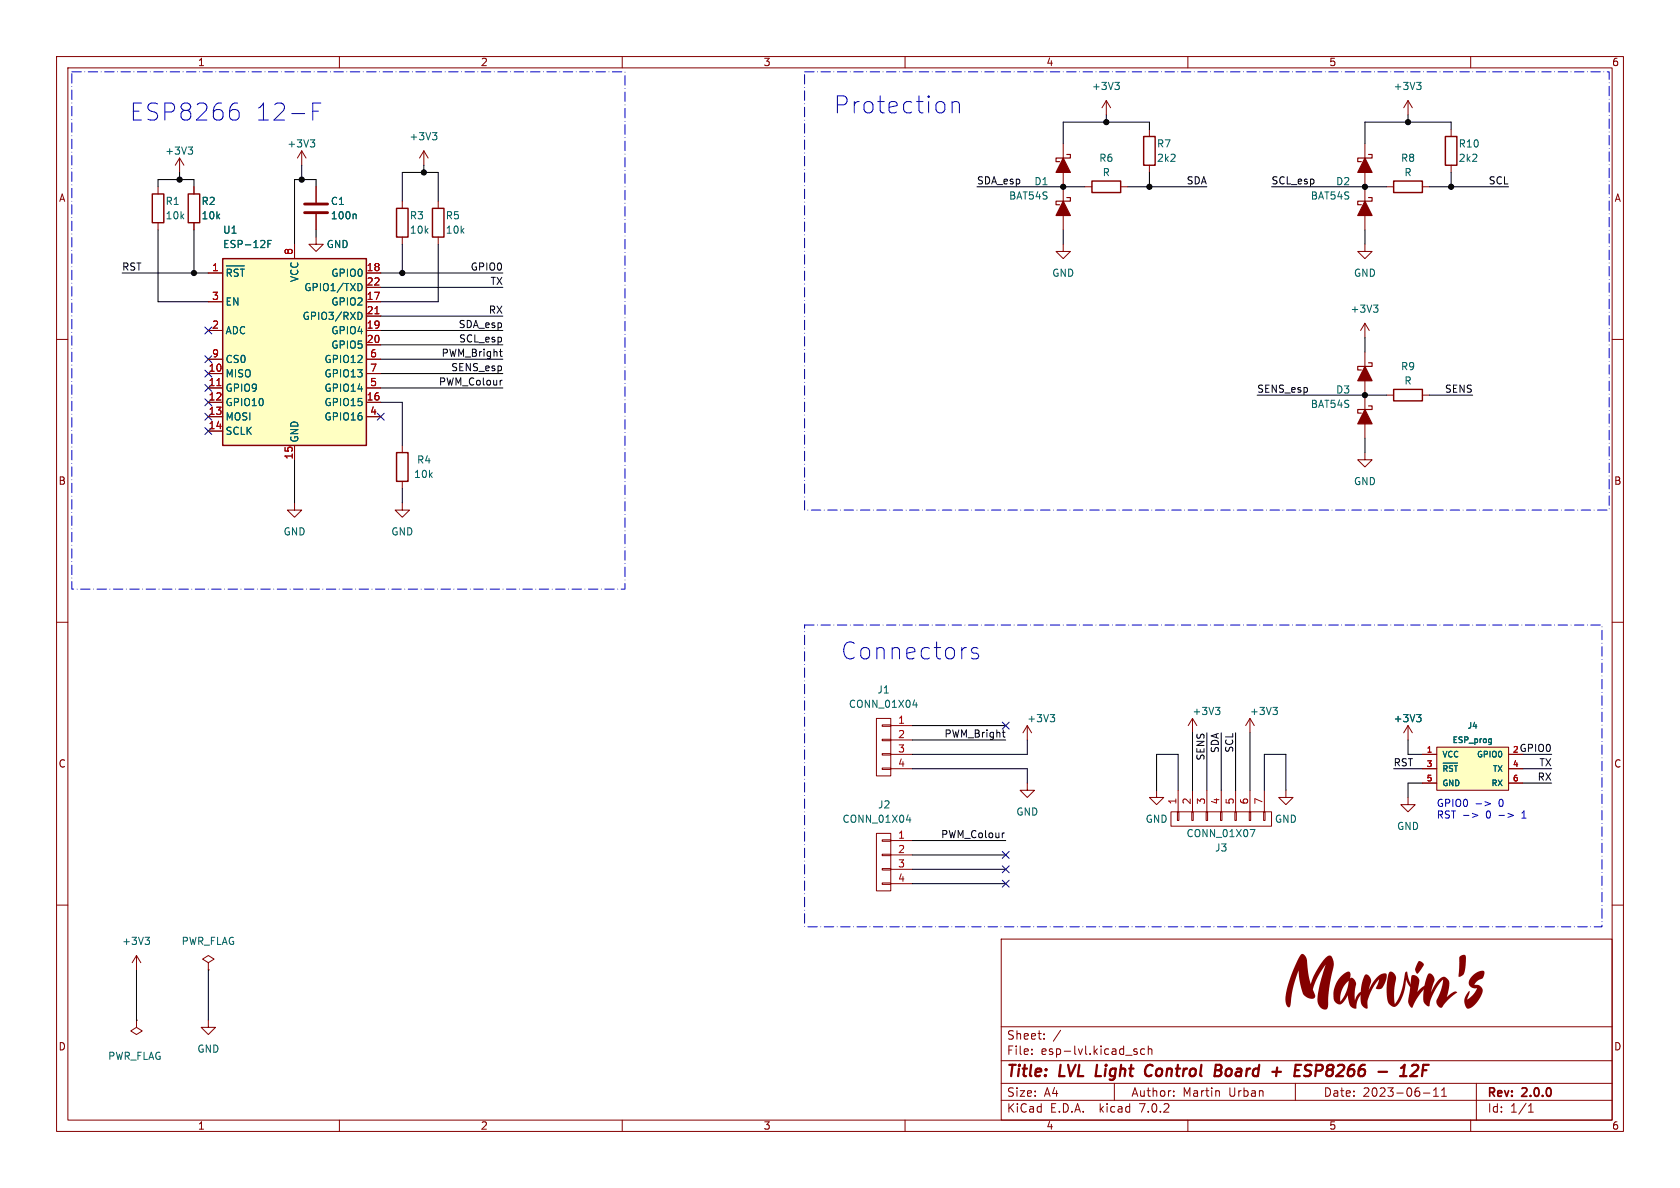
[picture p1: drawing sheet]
<svg xmlns="http://www.w3.org/2000/svg" width="297mm" height="210mm" viewBox="0 0 297 210" stroke-linecap="round" stroke-linejoin="round" font-family="sans-serif">
<g fill="none" stroke="#840000" stroke-width=".18">
<path d="M10 10h277v190h-277zM12 12h273v186h-273zM60 10v2M110 10v2M160 10v2M210 10v2M260 10v2M10 60h2M285 60h2M10 110h2M285 110h2M10 160h2"/>
<path d="M285 160h2M177 166h108v32h-108zM60 198v2M110 198v2M160 198v2M177 194.5h108M177 191.5h108M177 187.5h108M177 181.5h108M182.4 186.3v.1M182.4 185.5v.1M184.6 183.6v.1"/>
<path d="M184.6 182.8v.1M197 191.5v3M200.5 185.8l.5 .2 .1 .2-.2 .2-.5-.1M200.5 185.5h.5M202.4 185.5l-.5-.1-.3 .3v.4l.2 .2h.6M203 185.5l.2-.1 .4 .1v.9M203 184.9v1.5M207.5 193.7v.1M207.5 192.9v.1M210 198v2M215.4 192.8l.2 .2v.8M229 191.5v3"/>
<path d="M251.6 193.2h1.2M253.4 193.8h.9M253.4 192.7l.5-.4v1.5M254.9 193.8h.8M254.9 192.7l.4-.4v1.5M260 198v2M261 191.5v6.5M270.2 196.6h.9M270.2 195.5l.4-.4v1.5"/>
</g>
<g fill="none" stroke="#840000" stroke-width=".4">
<path d="M202.4 189.4a.71 .71 0 0 0 .8 .8M203.2 188.2a.98 .98 0 0 0-.7 .9M214.8 189.2h.7M215.5 189.2l.3 .1 .1 .3M215.9 188.4l-.3-.2h-.6l-.3 2h.8l.4-.3M215.9 188.8l-.4 .4M224.9 189.5h1.6M229.1 188.2l-.3 2M230.5 190.1l.8 .1M230.7 188.8l.2 .3 .5 .2M243.7 189.5h1.5M248.3 188.2l-.2 2"/>
<path d="M250.7 188.8l-.1 .3-1.3 1.1h1.2M251.6 188.2l-.2 2"/>
</g>
<g fill="#840000">
<path d="M230 168.7a.91 .91 0 0 1 1 .9l.3 2.7 .4 1.7 .7-1.7 1.5-2.5a1.43 1.43 0 0 1 1.4-.8l.4 .7 .1 .8-.7 3.7-.3 2.8a1.44 1.44 0 0 1-.4 1.5 1.78 1.78 0 0 1-1.5-2.4l.5-2.3 1-3.3-1.2 1.7-.7 1.5a1.73 1.73 0 0 0-.1 1.9 .62 .62 0 0 1-.1 .9 .62 .62 0 0 1-.8 0 1.96 1.96 0 0 1-1.5-1.9l-.3-1.5-.1-1.6-1 3.1-.5 3.2a.34 .34 0 0 1-.4 .3 .34 .34 0 0 1-.3-.4l-.1-.7v-.8l.4-2.1 1.2-3.2z"/>
<path d="M258.1 169a.57 .57 0 0 1 .8-.2 .57 .57 0 0 1 .3 .7l-.2 1.6a1.27 1.27 0 0 1-1.1 1.6l.1-3.4z"/>
</g>
<g fill="none" stroke="#840000" stroke-width=".18">
<path d="M195.6 17.8l-.8 1.3M195.6 17.8v2.5M195.6 17.8l.7 1.3M248.9 17.8l-.7 1.3M248.9 17.8v2.5M248.9 17.8l.8 1.3M27.9 33v1.3M27.9 39.4v1.2M31.7 27.9l-.7 1.3M31.7 27.9v2.6M31.7 27.9l.8 1.3M34.3 33v1.3"/>
<path d="M34.3 39.4v1.2M53.3 26.7l-.7 1.2M53.3 26.7v2.5M53.3 26.7l.8 1.2M55.9 33v2.8M55.9 37.8v2.8M71.1 35.6v1.2M74.9 26.7l-.7 1.2M74.9 26.7v2.5M74.9 26.7l.8 1.2M77.5 35.6v1.2M188 25.4v7.6"/>
<path d="M188 33h.1M188 33v7.6M191.8 33h1.2M198.1 33h1.3M203.2 22.9v1.2M203.2 29.2v1.3M241.3 25.4v7.6M241.3 33h.1M241.3 33v7.6M245.1 33h1.3M251.5 33h1.2M256.5 22.9v1.2"/>
<path d="M256.5 29.2v1.3M36.8 48.3h2.6M36.8 53.3h2.6M36.8 58.4h2.6M52.1 43.2v2.5M55.9 41.9v1.3h1.2l-1.2 1.3-1.3-1.3h1.3M64.8 48.3h2.5M64.8 53.3h2.5M64.8 58.4h2.5M64.8 55.9h2.5M64.8 50.8h2.5M71.1 41.9v1.3"/>
<path d="M77.5 41.9v1.3M188 43.2v1.3h1.2l-1.2 1.2-1.3-1.2h1.3M241.3 43.2v1.3h1.3l-1.3 1.2-1.3-1.2h1.3M241.3 57.2v2.5M241.3 57.2l-.8 1.2M241.3 57.2l.8 1.2M36.8 66h2.6M36.8 68.6h2.6M36.8 71.1h2.6M36.8 73.7h2.6M36.8 76.2h2.6M36.8 63.5h2.6"/>
<path d="M52.1 78.7v2.6M64.8 66h2.5M64.8 68.6h2.5M64.8 71.1h2.5M64.8 73.7h2.5M64.8 61h2.5M64.8 63.5h2.5M71.1 78.7v1.3M241.3 62.2v7.7M241.3 69.9h.1M241.3 69.9v7.6M245.1 69.9h1.3"/>
<path d="M251.5 69.9h1.2M52.1 88.9v1.3h1.2l-1.2 1.2-1.3-1.2h1.3M71.1 88.9v1.3h1.3l-1.3 1.2-1.3-1.2h1.3M71.1 85.1v1.3M241.3 80v1.3h1.3l-1.3 1.3-1.3-1.3h1.3M154.9 127h2.6v10.2h-2.6zM156 135.8h1.5v.2h-1.5zM156 133.2h1.5v.3h-1.5zM156 130.7h1.5v.2h-1.5zM156 128.1h1.5v.3h-1.5zM157.5 133.4h3.8M157.5 135.9h3.8"/>
<path d="M157.5 128.3h3.8M157.5 130.8h3.8M181.6 138.4v1.3h1.3l-1.3 1.3-1.3-1.3h1.3M181.6 128.3l.8 1.2M181.6 128.3v2.5M181.6 128.3l-.8 1.2M204.5 139.7v1.3h-1.3l1.3 1.2 1.2-1.2h-1.2M208.3 139.7v3.8M210.8 127v2.5M210.8 139.7v3.8M210.8 127l.8 1.3M210.8 127l-.7 1.3"/>
<path d="M213.4 139.7v3.8M215.9 139.7v3.8M218.4 139.7v3.8M221 127v2.5M221 139.7v3.8M221 127l.7 1.3M221 127l-.8 1.3M223.5 139.7v3.8M227.3 139.7v1.3h-1.2l1.2 1.2 1.3-1.2h-1.3M248.9 128.3v2.5M248.9 128.3l-.7 1.2M248.9 128.3l.8 1.2"/>
<path d="M251.5 133.4h2.5M251.5 135.9h2.5M251.5 138.4h2.5M254 132.1h12.7v7.6h-12.7zM266.7 133.4h2.5M266.7 135.9h2.5M266.7 138.4h2.5M154.9 147.3h2.6v10.2h-2.6zM156 156.1h1.5v.2h-1.5zM156 153.5h1.5v.3h-1.5zM156 151h1.5v.3h-1.5zM156 148.5h1.5v.2h-1.5z"/>
<path d="M157.5 148.6h3.8M157.5 151.1h3.8M157.5 153.7h3.8M157.5 156.2h3.8M207 143.5h17.8v2.6h-17.8zM208.2 143.5h.2v1.5h-.2zM210.7 143.5h.2v1.5h-.2zM213.2 143.5h.3v1.5h-.3zM215.8 143.5h.2v1.5h-.2zM218.3 143.5h.3v1.5h-.3zM220.9 143.5h.2v1.5h-.2zM223.4 143.5h.2v1.5h-.2z"/>
<path d="M248.9 141v1.2h1.3l-1.3 1.3-1.3-1.3h1.3M24.1 168.9l-.7 1.3M24.1 168.9v2.6M24.1 168.9l.8 1.3M36.8 170.2l1-.7-1-.6-1 .6 1 .7v1.3M36.8 171.5h.1M24.1 180.3v1.3l1 .6-1 .7-1-.7 1-.6M24.1 180.3h.1M36.8 180.3v1.3h1.3l-1.3 1.3-1.2-1.3h1.2"/>
</g>
<g fill="#840000" stroke="#840000" stroke-width=".2">
<path d="M241.3 27.9l1.3 2.6h-2.6z"/>
<path d="M241.3 35.6l1.3 2.5h-2.6z"/>
<path d="M241.3 64.8l1.3 2.5h-2.6z"/>
<path d="M241.3 72.4l1.3 2.5h-2.6z"/>
<path d="M188 27.9l1.2 2.6h-2.5z"/>
<path d="M188 35.6l1.2 2.5h-2.5z"/>
</g>
<path d="M188.6 27.3h.6v.6h-2.5v.7h.6M188.6 34.9h.6v.7h-2.5v.6h.6M241.9 27.3h.7v.6h-2.6v.7h.7M241.9 34.9h.7v.7h-2.6v.6h.7M241.9 64.1h.7v.7h-2.6v.6h.7M241.9 71.8h.7v.6h-2.6v.6h.7" fill="none" stroke="#840000" stroke-width=".2"/>
<g fill="#840000" stroke="#840000" stroke-width=".18">
<circle cx="241.3" cy="33" r=".28"/>
<circle cx="241.3" cy="69.9" r=".28"/>
<circle cx="188" cy="33" r=".28"/>
</g>
<g fill="none" stroke="#006464" stroke-width=".18">
<path d="M197.1 14.6h.8l-.4 .4M197.6 15l.3 .3v.3l-.3 .2M250.4 14.6h.8l-.4 .4M251 15l.2 .3v.3l-.2 .2M33.3 26h.7l-.4 .5M33.8 26.5l.2 .2v.3l-.2 .3M54.9 24.7h.7l-.4 .5M55.4 25.2l.2 .2v.3l-.2 .3M62.8 37.8l.2 .2v.7M76.4 23.4h.8l-.4 .5M77 23.9l.2 .3v.3l-.2 .2M40 47h3.2"/>
<path d="M40.9 47.8l-.2-.2h-.5v1.2M42.1 47.6h-.5l-.2 .2M42.5 47.6h.7M42.8 47.6v1.2M47.4 43.1h.4M48 42.5h-.6v1.3M63.3 55.2a.64 .64 0 0 1 .7 .6 .64 .64 0 0 1-.7 .7M63.6 50.1a.68 .68 0 0 1 .4 .7 .68 .68 0 0 1-.4 .6M242.8 53.9h.8l-.4 .5M243.4 54.4l.2 .3v.3l-.2 .2M161.4 124.6h.8M162 124.2v.8"/>
<path d="M185.7 126.3h.7l-.4 .5M186.2 126.8l.2 .2v.3l-.2 .3M214.9 125h.8l-.5 .5M215.4 125.5l.3 .3v.3l-.3 .2M225 125h.8l-.4 .5M225.6 125.5l.2 .3v.3l-.2 .2M250.4 126.3h.8l-.4 .5M251 126.8l.2 .2v.3l-.2 .3M255.1 134.9h2.6M255.8 135.7l-.1-.3-.4-.1v1.1M256.8 135.4l-.4-.1-.2 .3M257.1 135.3h.6"/>
<path d="M257.4 135.3v1.1M263.5 130.6l.1 .1M263.6 130.6v.9M263.6 131.2l-.1 .1M160.3 144.9h.7M160.9 144.5v.9M221 146.6h.9l-.6 1.3M25.6 165.7h.8l-.4 .5M26.2 166.2l.2 .2v.3l-.2 .3"/>
</g>
<path d="M53.8 37.6h4.1M53.8 36.1h4.1" fill="none" stroke="#840000" stroke-width=".51"/>
<path d="M26.9 34.3h2.1v5.1h-2.1zM33.3 34.3h2v5.1h-2zM70.1 36.8h2v5.1h-2zM76.5 36.8h2v5.1h-2zM193 32h5.1v2h-5.1zM202.2 24.1h2v5.1h-2zM246.4 32h5.1v2h-5.1zM255.5 24.1h2.1v5.1h-2.1zM39.4 45.7h25.4v33h-25.4zM246.4 68.8h5.1v2.1h-5.1zM70.1 80h2v5.1h-2z" fill="none" stroke="#840000" stroke-width=".25"/>
<g fill="#ffffc2" stroke="#ffffc2" stroke-width=".18">
<path d="M254 132.1h12.7v7.6h-12.7z"/>
<path d="M39.4 45.7h25.4v33h-25.4z"/>
</g>
<path d="M66.3 55.5h.7M38.3 68.2h.8" fill="none" stroke="#a90000" stroke-width=".18"/>
<path d="M88.3 62.1h.5M88.5 61.7v1.1l.3 .2M88.8 67.2l-.3 .1M177.2 129.5h.5M177.4 129v1.1l.3 .2M177.4 147.2h.2" fill="none" stroke="#0f0f0f" stroke-width=".18"/>
<path d="M41.4 18.2h.6M41.7 19.4l.3 .1 .3 .4v.8l-.3 .4-.3 .1M55.3 19.7h1M56.7 18.2h-1.4v3M168.3 18v2M168.3 18.2a.74 .74 0 0 1 1.3 .2v1.6M172.9 114.6l-.7-.1-.3 .1-.2 .3 .2 .4 1 .3 .1 .3-.1 .4-.3 .2h-.6l-.3-.2M260.3 143.8l1 .3-1 .4M261 142.1h.9M262.5 141.7l1 .4-1 .3M265 144.1h1M266.6 143.8l.9 .3-.9 .4" fill="none" stroke="#0000c2" stroke-width=".18"/>
<path d="M12.7 12.7h97.8v91.4h-97.8v-91.4M142.2 12.7h142.3v77.5h-142.3v-77.5M142.2 110.5h141v53.3h-141v-53.3" fill="none" stroke="#0000c2" stroke-width=".18" stroke-dasharray="1.7 .6 0 .6"/>
<g fill="none" stroke="#000" stroke-width=".18">
<path d="M27.9 33v-1.2h6.4v1.2M31.7 30.5v1.3M53.3 29.2v2.6M55.9 33v-1.2h-3.8v11.4M71.1 35.6v-5.1h6.4v5.1M74.9 29.2v1.3M172.7 33h19.1M195.6 20.3v1.3M199.4 33h14M203.2 22.9v-1.3h-15.2v3.8M203.2 30.5v2.5M224.8 33h20.3"/>
<path d="M248.9 20.3v1.3M252.7 33h14M256.5 22.9v-1.3h-15.2v3.8M256.5 30.5v2.5M21.6 48.3h15.2M27.9 40.6v12.7h8.9M34.3 40.6v7.7M55.9 40.6v1.3M67.3 48.3h21.6M67.3 55.9h21.6M67.3 58.4h21.6M67.3 50.8h21.6"/>
<path d="M71.1 43.2v5.1M77.5 43.2v10.1h-10.2M188 40.6v2.6M241.3 40.6v2.6M241.3 59.7v2.5M67.3 71.1h3.8v7.6M67.3 61h21.6M67.3 68.6h21.6M67.3 63.5h21.6M67.3 66h21.6M222.2 69.9h22.9M241.3 77.5v2.5"/>
<path d="M252.7 69.9h7.6M52.1 81.3v7.6M71.1 86.4v2.5M161.3 135.9h20.3v2.5M161.3 130.8h16.5M161.3 128.3h16.5M181.6 130.8v2.6h-20.3M204.5 139.7v-6.3h3.8v6.3M210.8 129.5v10.2M213.4 129.5v10.2M215.9 129.5v10.2M218.4 129.5v10.2"/>
<path d="M221 129.5v10.2M223.5 139.7v-6.3h3.8v6.3M246.4 135.9h5.1M248.9 130.8v2.6h2.6M251.5 138.4h-2.6v2.6M269.2 133.4h5.1M269.2 138.4h5.1M269.2 135.9h5.1M161.3 156.2h16.5M161.3 151.1h16.5M161.3 153.7h16.5M161.3 148.6h16.5"/>
<path d="M24.1 171.5v8.8M36.8 171.5v8.8"/>
</g>
<g fill="none" stroke="#000084" stroke-width=".18">
<path d="M36.2 57.8l1.2 1.2M37.4 57.8l-1.2 1.2M36.2 75.6l1.2 1.2M36.2 73.1l1.2 1.2M36.2 70.5l1.2 1.2M36.2 62.9l1.2 1.2M36.2 68l1.2 1.2M36.2 65.4l1.2 1.2M37.4 75.6l-1.2 1.2M37.4 73.1l-1.2 1.2M37.4 70.5l-1.2 1.2M37.4 62.9l-1.2 1.2"/>
<path d="M37.4 68l-1.2 1.2M37.4 65.4l-1.2 1.2M66.7 73.1l1.2 1.2M67.9 73.1l-1.2 1.2M177.2 127.7l1.2 1.2M178.4 127.7l-1.2 1.2M177.2 155.6l1.2 1.2M177.2 153.1l1.2 1.2M177.2 150.5l1.2 1.2M178.4 155.6l-1.2 1.2M178.4 153.1l-1.2 1.2M178.4 150.5l-1.2 1.2"/>
</g>
<g fill="#000" stroke="#000" stroke-width=".18">
<circle cx="31.7" cy="31.8" r=".46"/>
<circle cx="53.3" cy="31.8" r=".46"/>
<circle cx="74.9" cy="30.5" r=".46"/>
<circle cx="188" cy="33" r=".46"/>
<circle cx="195.6" cy="21.6" r=".46"/>
<circle cx="203.2" cy="33" r=".46"/>
<circle cx="241.3" cy="33" r=".46"/>
<circle cx="248.9" cy="21.6" r=".46"/>
<circle cx="256.5" cy="33" r=".46"/>
<circle cx="34.3" cy="48.3" r=".46"/>
<circle cx="71.1" cy="48.3" r=".46"/>
<circle cx="241.3" cy="69.9" r=".46"/>
</g>
<text font-size="13.9" fill="#840000" x="227" y="183.8">Marvin's</text>
<g font-size="4.2" fill="#0000c2">
<text x="22.9" y="21.6">ESP8266</text>
<text x="44.9" y="21.6">12-F</text>
<text x="147.3" y="20.3">Protection</text>
<text x="148.6" y="116.8">Connectors</text>
</g>
<g font-size="2.8" fill="#840000">
<text x="178" y="190.8">Title:</text>
<text x="187.4" y="190.8">LVL Light</text>
<text x="203.7" y="190.8">Control</text>
<text x="216.6" y="190.8">Board</text>
<text x="227.4" y="190.8">+</text>
<text x="232" y="190.8">ESP8266</text>
<text x="247.3" y="190.8">-</text>
<text x="251.9" y="190.8">12F</text>
</g>
<g font-size="2.1" fill="#840000">
<text x="178" y="183.9">Sheet:</text>
<text x="186.2" y="183.9">/</text>
<text x="178" y="186.6">File:</text>
<text x="184" y="186.6">esp-lvl.kicad_sch</text>
<text x="178" y="196.8">KiCad</text>
<text x="178" y="194">Size:</text>
<text x="184.6" y="194">A4</text>
<text x="185.7" y="196.8">E.D.A.</text>
<text x="194.4" y="196.8">kicad</text>
<text x="200" y="194">Author:</text>
<text x="201.5" y="196.8">7.0.2</text>
<text x="209.1" y="194">Martin</text>
<text x="217.2" y="194">Urban</text>
<text x="234" y="194">Date:</text>
<text x="240.9" y="194">2023-06-11</text>
<text x="263" y="194.2">Rev:</text>
<text x="263" y="196.8">Id:</text>
<text x="267" y="196.8">1/1</text>
<text x="269.2" y="194.2">2.0.0</text>
</g>
<g font-size="1.8" fill="#840000">
<text x="35" y="11.8">1</text>
<text x="85" y="11.8">2</text>
<text x="135" y="11.8">3</text>
<text x="185" y="11.8">4</text>
<text x="235" y="11.8">5</text>
<text x="285" y="11.8">6</text>
<text x="10.4" y="35.8">A</text>
<text x="285.4" y="35.8">A</text>
<text x="10.3" y="85.8">B</text>
<text x="285.3" y="85.8">B</text>
<text x="10.3" y="135.8">C</text>
<text x="285.3" y="135.8">C</text>
<text x="10.3" y="185.8">D</text>
<text x="285.3" y="185.8">D</text>
<text x="35" y="199.8">1</text>
<text x="85" y="199.8">2</text>
<text x="135" y="199.8">3</text>
<text x="185" y="199.8">4</text>
<text x="235" y="199.8">5</text>
<text x="285" y="199.8">6</text>
</g>
<g font-size="1.8" fill="#006464">
<text x="193" y="16.1">+3V3</text>
<text x="246.3" y="16.1">+3V3</text>
<text x="29.1" y="27.5">+3V3</text>
<text x="50.7" y="26.2">+3V3</text>
<text x="72.3" y="25">+3V3</text>
<text x="194.3" y="28.8">R6</text>
<text x="204.5" y="26.2">R7</text>
<text x="204.5" y="28.8">2k2</text>
<text x="247.6" y="28.8">R8</text>
<text x="257.8" y="26.2">R10</text>
<text x="257.8" y="28.8">2k2</text>
<text x="178.3" y="35.4">BAT54S</text>
<text x="182.8" y="32.9">D1</text>
<text x="194.9" y="31.3">R</text>
<text x="231.7" y="35.4">BAT54S</text>
<text x="236.1" y="32.9">D2</text>
<text x="248.2" y="31.3">R</text>
<text x="29.2" y="36.4">R1</text>
<text x="29.2" y="38.9">10k</text>
<text x="35.6" y="36.4">R2</text>
<text x="35.6" y="38.9">10k</text>
<text x="39.4" y="41.5">U1</text>
<text x="58.4" y="36.4">C1</text>
<text x="58.4" y="38.9">100n</text>
<text x="72.4" y="38.9">R3</text>
<text x="72.4" y="41.5">10k</text>
<text x="78.7" y="38.9">R5</text>
<text x="78.7" y="41.5">10k</text>
<text x="39.4" y="44">ESP-12F</text>
<text x="57.7" y="44">GND</text>
<text x="39.9" y="49.7">~{RST}</text>
<text x="52.9" y="50" transform="rotate(-90 52.9 50)">VCC</text>
<text x="53.7" y="51.6">GPIO1/TXD</text>
<text x="58.5" y="49.1">GPIO0</text>
<text x="186" y="49.1">GND</text>
<text x="239.3" y="49.1">GND</text>
<text x="39.9" y="59.2">ADC</text>
<text x="39.9" y="54.2">EN</text>
<text x="53.4" y="56.7">GPIO3/RXD</text>
<text x="58.5" y="54.2">GPIO2</text>
<text x="58.5" y="59.2">GPIO4</text>
<text x="238.7" y="55.4">+3V3</text>
<text x="39.9" y="64.3">CS0</text>
<text x="57.2" y="64.3">GPIO12</text>
<text x="58.5" y="61.8">GPIO5</text>
<text x="247.6" y="65.6">R9</text>
<text x="39.9" y="66.9">MISO</text>
<text x="39.9" y="69.4">GPIO9</text>
<text x="39.9" y="71.9">GPIO10</text>
<text x="57.2" y="71.9">GPIO15</text>
<text x="57.2" y="69.4">GPIO14</text>
<text x="57.2" y="66.9">GPIO13</text>
<text x="236.1" y="69.7">D3</text>
<text x="248.2" y="68.1">R</text>
<text x="39.9" y="74.5">MOSI</text>
<text x="39.9" y="77">SCLK</text>
<text x="57.2" y="74.5">GPIO16</text>
<text x="231.7" y="72.3">BAT54S</text>
<text x="52.9" y="78.2" transform="rotate(-90 52.9 78.2)">GND</text>
<text x="73.7" y="82.1">R4</text>
<text x="73.1" y="84.6">10k</text>
<text x="239.3" y="85.9">GND</text>
<text x="50.1" y="94.8">GND</text>
<text x="69.1" y="94.8">GND</text>
<text x="150" y="125.3">CONN_01X04</text>
<text x="155.1" y="122.7">J1</text>
<text x="181.5" y="127.8">+3V3</text>
<text x="210.8" y="126.6">+3V3</text>
<text x="220.9" y="126.6">+3V3</text>
<text x="246.3" y="127.8">+3V3</text>
<text x="155.2" y="143.1">J2</text>
<text x="148.9" y="145.6">CONN_01X04</text>
<text x="179.6" y="144.3">GND</text>
<text x="202.5" y="145.6">GND</text>
<text x="209.7" y="148.1">CONN_01X07</text>
<text x="225.3" y="145.6">GND</text>
<text x="246.9" y="146.9">GND</text>
<text x="214.7" y="150.7">J3</text>
<text x="21.5" y="167.2">+3V3</text>
<text x="32" y="167.2">PWR_FLAG</text>
<text x="19.1" y="187.5">PWR_FLAG</text>
<text x="34.8" y="186.2">GND</text>
</g>
<g font-size="1.8" fill="#0f0f0f">
<text x="172.7" y="32.7">SDA_esp</text>
<text x="209.7" y="32.7">SDA</text>
<text x="224.8" y="32.7">SCL_esp</text>
<text x="263.1" y="32.7">SCL</text>
<text x="21.6" y="47.9">RST</text>
<text x="83.1" y="47.9">GPIO0</text>
<text x="86.6" y="50.5">TX</text>
<text x="81" y="58.1">SDA_esp</text>
<text x="86.3" y="55.5">RX</text>
<text x="77.9" y="63.2">PWM_Bright</text>
<text x="79.6" y="65.7">SENS_esp</text>
<text x="81" y="60.6">SCL_esp</text>
<text x="77.5" y="68.2">PWM_Colour</text>
<text x="222.2" y="69.5">SENS_esp</text>
<text x="255.3" y="69.5">SENS</text>
<text x="166.8" y="130.5">PWM_Bright</text>
<text x="213" y="134.6" transform="rotate(-90 213 134.6)">SENS</text>
<text x="215.6" y="133.2" transform="rotate(-90 215.6 133.2)">SDA</text>
<text x="218.1" y="133.2" transform="rotate(-90 218.1 133.2)">SCL</text>
<text x="246.4" y="135.5">RST</text>
<text x="268.5" y="133">GPIO0</text>
<text x="272" y="135.5">TX</text>
<text x="271.7" y="138.1">RX</text>
<text x="166.4" y="148.2">PWM_Colour</text>
</g>
<g font-size="1.8" fill="#a90000">
<text x="51.8" y="45.1" transform="rotate(-90 51.8 45.1)">8</text>
<text x="37.4" y="48">1</text>
<text x="37.4" y="53.1">3</text>
<text x="64.8" y="53.1">17</text>
<text x="64.8" y="48">18</text>
<text x="64.8" y="50.5">22</text>
<text x="37.4" y="58.2">2</text>
<text x="64.8" y="58.2">19</text>
<text x="64.8" y="55.6">21</text>
<text x="36.8" y="65.8">10</text>
<text x="37.4" y="63.2">9</text>
<text x="64.8" y="60.7">20</text>
<text x="65.4" y="63.2">6</text>
<text x="65.4" y="65.8">7</text>
<text x="36.8" y="68.3">11</text>
<text x="36.8" y="70.9">12</text>
<text x="64.8" y="70.9">16</text>
<text x="65.4" y="68.3">5</text>
<text x="36.8" y="73.4">13</text>
<text x="36.8" y="75.9">14</text>
<text x="65.4" y="73.4">4</text>
<text x="51.8" y="81.3" transform="rotate(-90 51.8 81.3)">15</text>
<text x="158.7" y="128">1</text>
<text x="158.7" y="130.6">2</text>
<text x="158.7" y="133.1">3</text>
<text x="158.7" y="135.6">4</text>
<text x="208" y="142.3" transform="rotate(-90 208 142.3)">1</text>
<text x="210.6" y="142.3" transform="rotate(-90 210.6 142.3)">2</text>
<text x="213.1" y="142.3" transform="rotate(-90 213.1 142.3)">3</text>
<text x="215.6" y="142.3" transform="rotate(-90 215.6 142.3)">4</text>
<text x="218.2" y="142.3" transform="rotate(-90 218.2 142.3)">5</text>
<text x="220.7" y="142.3" transform="rotate(-90 220.7 142.3)">6</text>
<text x="223.3" y="142.3" transform="rotate(-90 223.3 142.3)">7</text>
<text x="158.7" y="148.3">1</text>
<text x="158.7" y="150.9">2</text>
<text x="158.7" y="153.4">3</text>
<text x="158.7" y="156">4</text>
</g>
<g font-size="1.8" fill="#0000c2">
<text x="254" y="142.7">GPIO0</text>
<text x="265" y="142.7">0</text>
<text x="254" y="144.8">RST -&gt;</text>
<text x="262.8" y="144.8">0</text>
<text x="269.3" y="144.8">1</text>
</g>
<g font-size="1.4" fill="#006464">
<text x="256.7" y="131.5">ESP_prog</text>
<text x="259.4" y="129">J4</text>
<text x="255" y="134">VCC</text>
<text x="255" y="137.1">~{RST}</text>
<text x="261" y="134">GPIO0</text>
<text x="263.8" y="136.6">TX</text>
<text x="255" y="139.1">GND</text>
<text x="263.5" y="139.1">RX</text>
</g>
<g font-size="1.4" fill="#a90000">
<text x="252.2" y="133.1">1</text>
<text x="252.2" y="135.6">3</text>
<text x="267.4" y="133.1">2</text>
<text x="267.4" y="135.6">4</text>
<text x="252.2" y="138.2">5</text>
<text x="267.4" y="138.2">6</text>
</g>
</svg>
